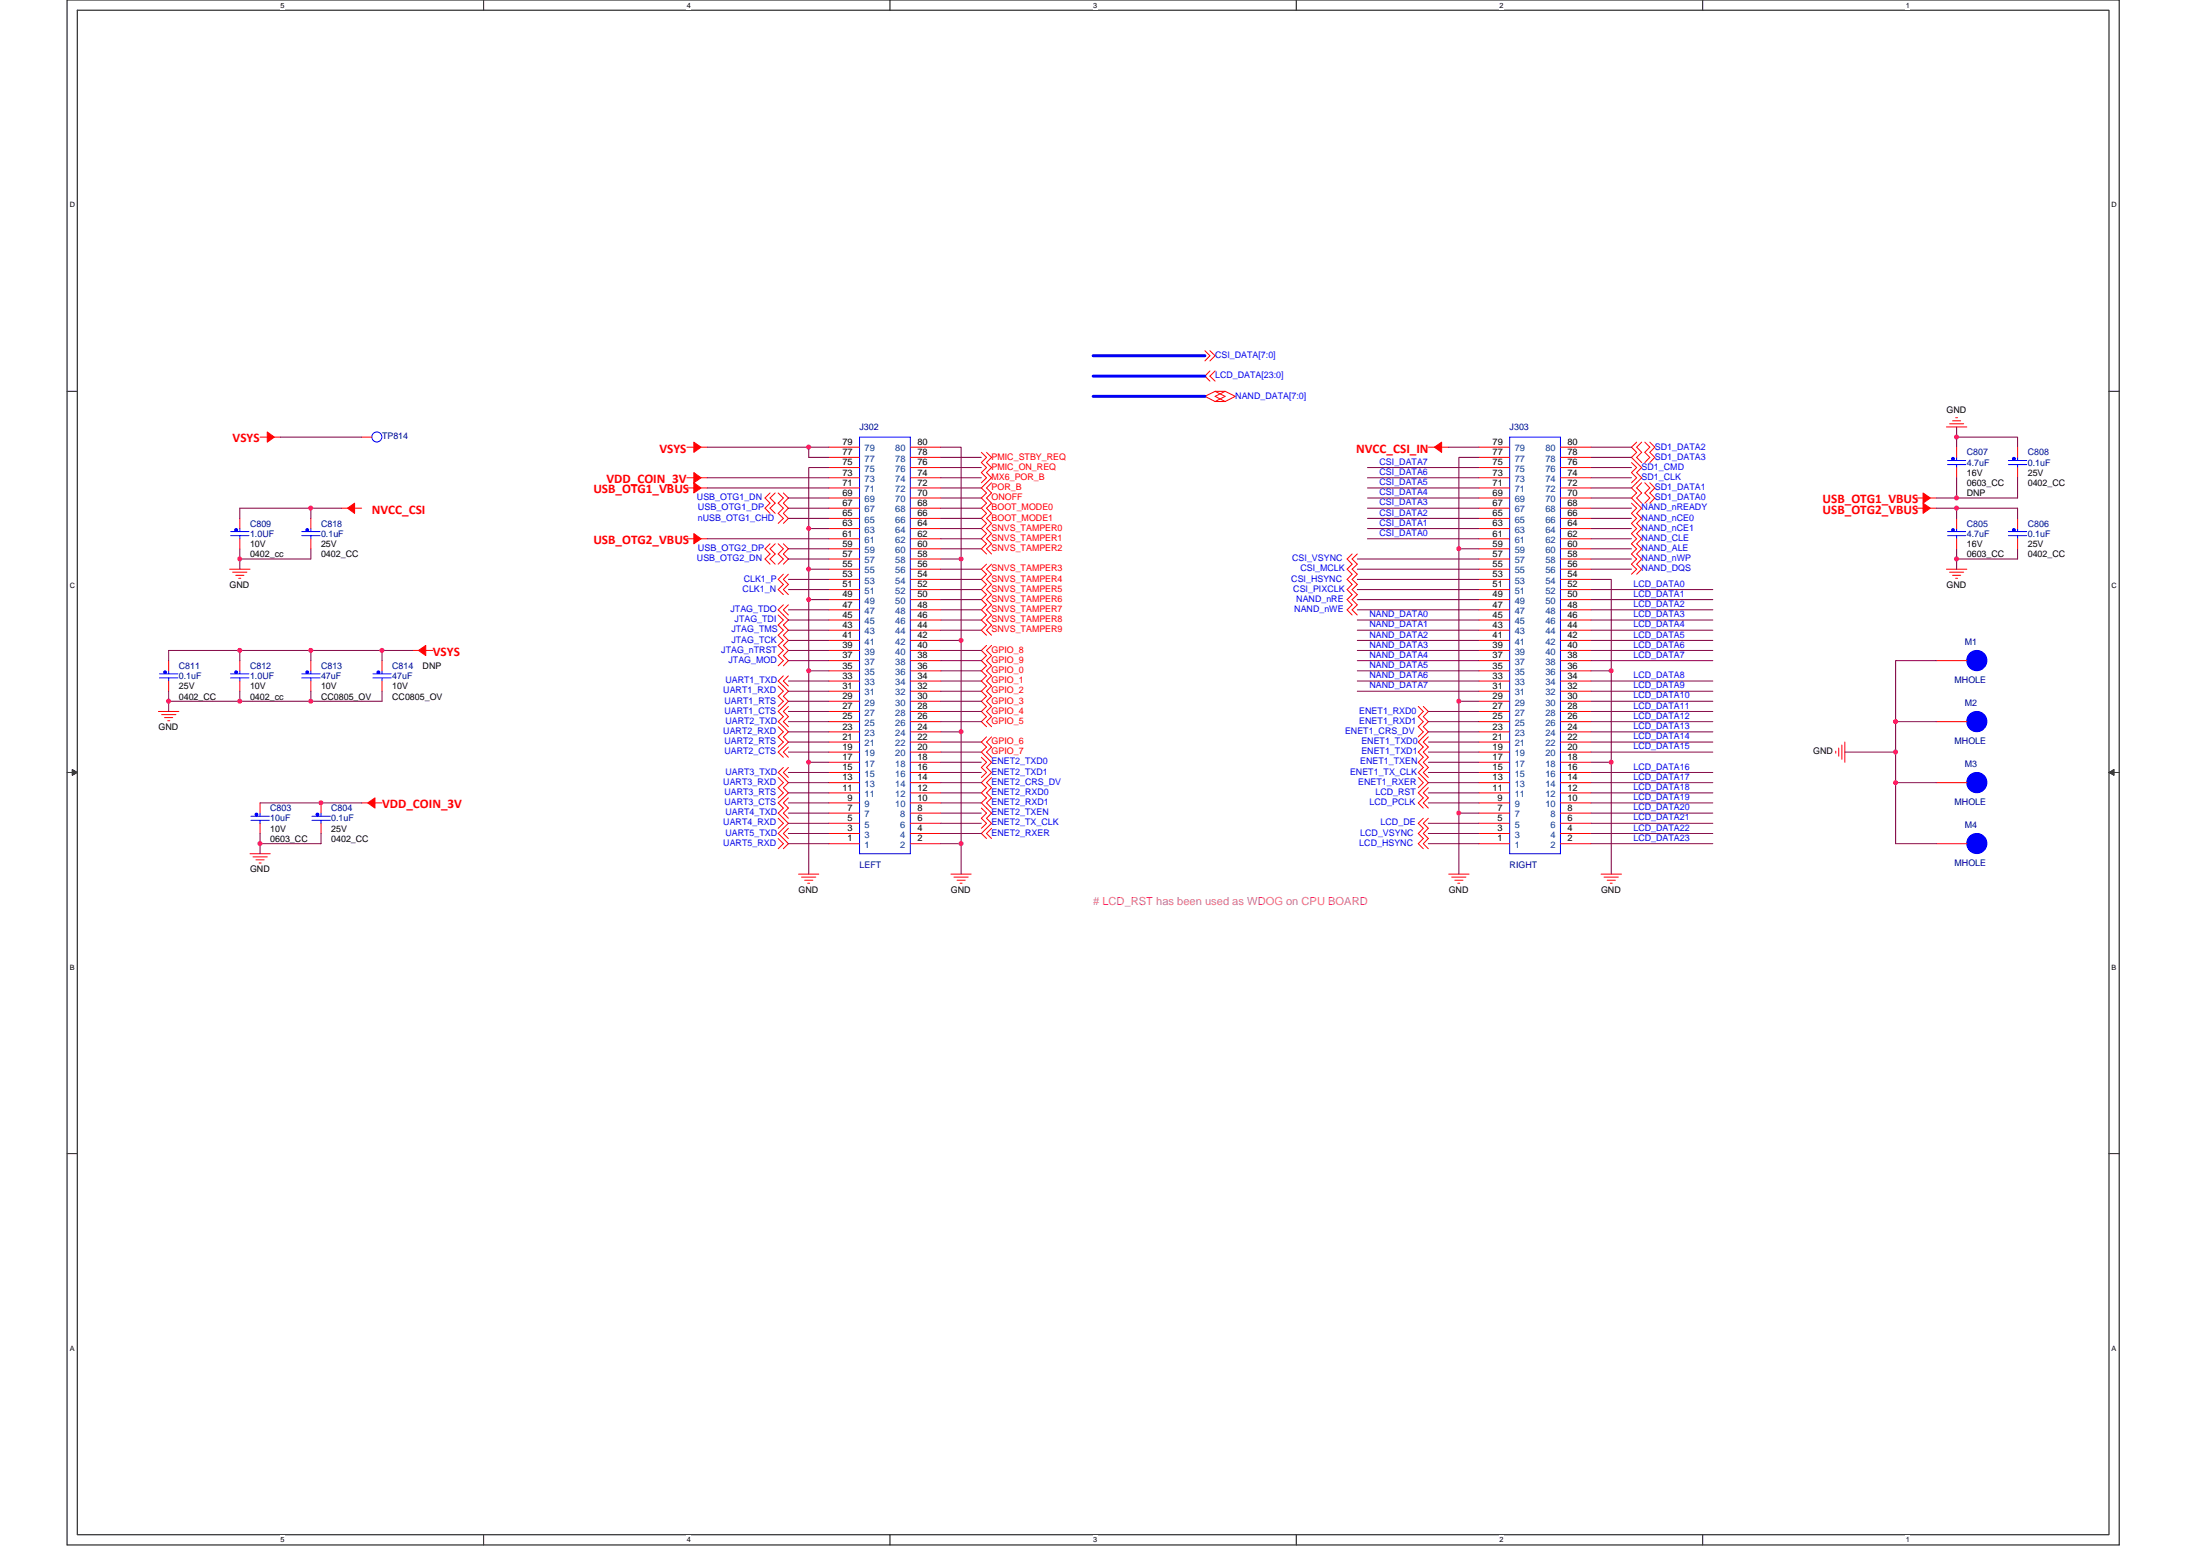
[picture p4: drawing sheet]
<svg xmlns="http://www.w3.org/2000/svg" width="297mm" height="210mm" viewBox="0 0 297 210" stroke-linecap="round" stroke-linejoin="round" font-family="sans-serif">
<path d="M9.1 0h277v208.5h-277zM10.4 1.4h274.4v205.7h-274.4z" fill="none" stroke="#000" stroke-width=".14"/>
<g fill="#fff">
<path d="M37.9 .1h.5v1.1h-.5z"/>
<path d="M37.9 207.3h.5v1.1h-.5z"/>
</g>
<path d="M65.3 0v1.4M65.3 207.1v1.4" fill="none" stroke="#000" stroke-width=".14"/>
<g fill="#fff">
<path d="M92.7 .1h.6v1.1h-.6z"/>
<path d="M92.7 207.3h.6v1.1h-.6z"/>
</g>
<path d="M120.2 0v1.4M120.2 207.1v1.4" fill="none" stroke="#000" stroke-width=".14"/>
<g fill="#fff">
<path d="M147.6 .1h.5v1.1h-.5z"/>
<path d="M147.6 207.3h.5v1.1h-.5z"/>
</g>
<path d="M175 0v1.4M175 207.1v1.4" fill="none" stroke="#000" stroke-width=".14"/>
<g fill="#fff">
<path d="M202.5 .1h.5v1.1h-.5z"/>
<path d="M202.5 207.3h.5v1.1h-.5z"/>
</g>
<path d="M229.9 0v1.4M229.9 207.1v1.4" fill="none" stroke="#000" stroke-width=".14"/>
<g fill="#fff">
<path d="M257.3 .1h.6v1.1h-.6z"/>
<path d="M257.3 207.3h.6v1.1h-.6z"/>
<path d="M9.4 27.1h.7v1.1h-.7z"/>
<path d="M285.1 27.1h.7v1.1h-.7z"/>
<path d="M9.4 78.5h.7v1.1h-.7z"/>
<path d="M285.1 78.5h.7v1.1h-.7z"/>
</g>
<path d="M9.1 52.8h1.3M284.8 52.8h1.3" fill="none" stroke="#000" stroke-width=".14"/>
<g fill="#fff">
<path d="M9.4 130h.7v1.1h-.7z"/>
<path d="M285.1 130h.7v1.1h-.7z"/>
</g>
<path d="M9.1 104.2h1.3M284.8 104.2h1.3" fill="none" stroke="#000" stroke-width=".14"/>
<path d="M9.8 103.8l.6 .4-.6 .4zM284.8 104.2l.6-.4v.8z" fill="#000" stroke="#000" stroke-width=".14"/>
<g fill="#fff">
<path d="M9.4 181.4h.7v1.1h-.7z"/>
<path d="M285.1 181.4h.7v1.1h-.7z"/>
</g>
<path d="M9.1 155.7h1.3M284.8 155.7h1.3" fill="none" stroke="#000" stroke-width=".14"/>
<g fill="none" stroke="#f00" stroke-width=".14">
<path d="M35.1 59h1.5M36.9 59h1M48.8 59h1.4M162.7 47.3l.7 .7-.7 .7M163.4 47.3l.7 .7-.7 .7M163.4 50.1l-.7 .7 .7 .6M164.1 52.8h1.3l1.4 .7-1.4 .7M164.1 52.8l1.3 .7-1.3 .7M164.1 52.8l-1.4 .7 1.4 .7h1.3M164.1 50.1l-.7 .7 .7 .6M165.4 52.8l-1.3 .7 1.3 .7M221 59.7l-.7 .6 .7 .7-.7 .7 1.4 1.4-.7 .7 .7 .7-1.4 1.3 .7 .7-.7 .7 1.4 1.4-.7 .7 .7 .7-.7 .6 .7 .7-.7 .7 .7 .7-.7 .7 .7 .7-.7 .7 .7 .6-.7 .7 .7 .7-.7 .7"/>
<path d="M221.7 59.7l-.7 .6 .7 .7-.7 .7 .7 .7M222.1 59.7l.7 .6-.7 .7 .7 .7-.7 .7M222.8 59.7l.6 .6-.6 .7 .6 .7-.6 .7M262.8 57.6h2.8M263.2 57.2h1.9M263.6 56.8h1.1M264.1 56.4h.2M31 76.8h2.8M31.4 77.2h1.9M31.8 77.6h1.1M32.2 78h.3M32.4 70v1.3"/>
<path d="M32.4 72.7v1.4M42 70v1.3M42 72.7v1.4M46.1 68.6h1M47.3 68.6h1.5M92.7 72.7h1.5M92.7 65.8h1.5M92.7 64.5h1.5M92.7 60.3h1.5M94.5 72.7h1M94.5 65.8h1M94.5 64.5h1"/>
<path d="M94.5 60.3h1M104 66.5l-.7 .7 .7 .7-.7 .7 .7 .7M104 73.4l-.7 .7 .7 .7-.7 .6 .7 .7M104.7 66.5l-.7 .7 .7 .7-.7 .7 .7 .7M104.7 73.4l-.7 .7 .7 .7-.7 .6 .7 .7M105.1 66.5l.7 .7-.7 .7 .7 .7-.7 .7 .7 .7-.7 .6M105.1 73.4l.7 .7-.7 .7 .7 .6-.7 .7M105.8 66.5l.6 .7-.6 .7 .6 .7-.6 .7 .6 .7-.6 .6M105.8 73.4l.6 .7-.6 .7 .6 .6-.6 .7M105.8 77.5l-.7 .7 .7 .7-.7 .7 .7 .6M106.4 77.5l-.6 .7 .6 .7-.6 .7 .6 .6M111.9 79.6h4.2"/>
<path d="M111.9 78.2h4.2M111.9 76.8h4.2M111.9 75.4h4.2M111.9 74.1h4.2M111.9 72.7h4.2M111.9 71.3h4.2M111.9 70h4.2M111.9 68.6h4.2M111.9 67.2h4.2M111.9 65.8h4.2M111.9 64.5h4.2M111.9 63.1h4.2"/>
<path d="M111.9 61.7h4.2M111.9 60.3h4.2M122.9 79.6h4.1M122.9 78.2h4.1M122.9 76.8h4.1M122.9 75.4h4.1M122.9 74.1h4.1M122.9 72.7h4.1M122.9 71.3h4.1M122.9 70h4.1M122.9 68.6h4.1M122.9 67.2h4.1"/>
<path d="M122.9 65.8h4.1M122.9 64.5h4.1M122.9 63.1h4.1M122.9 61.7h4.1M122.9 60.3h4.1M132.5 61l.7 .7-.7 .7 .7 .7-.7 .7 .7 .7-.7 .7M133.2 61l.7 .7-.7 .7 .7 .7-.7 .7 .7 .7-1.4 1.3 .7 .7-.7 .7 .7 .7-.7 .7 .7 .7-.7 .7 .7 .6-.7 .7 .7 .7-.7 .7 .7 .7-.7 .7 .7 .7M133.2 76.1l-.7 .7 .7 .7-.7 .7 .7 .7-.7 .7 .7 .6-.7 .7 .7 .7-.7 .7 .7 .7-.7 .7 .7 .6-.7 .7 .7 .7M133.9 65.2l-.7 .6 .7 .7-.7 .7 .7 .7-.7 .7 .7 .7-.7 .7 .7 .6-.7 .7 .7 .7-.7 .7 .7 .7-.7 .7 .7 .7M133.9 76.1l-.7 .7 .7 .7-.7 .7 .7 .7-.7 .7 .7 .6-.7 .7 .7 .7-.7 .7 .7 .7-.7 .7 .7 .6-.7 .7 .7 .7M182.6 74.8l-.7 .6 .7 .7-.7 .7 .7 .7-.7 .7 .7 .7-.7 .7 .7 .6-.7 .7 .7 .7-.7 .7 .7 .7M183.3 74.8l-.7 .6 .7 .7-.7 .7 .7 .7-.7 .7 .7 .7-.7 .7 .7 .6-.7 .7 .7 .7-.7 .7 .7 .7"/>
<path d="M192.8 60.3h1.6M194.6 60.3h1M199.7 79.6h4.1M199.7 78.2h4.1M199.7 76.8h4.1M199.7 75.4h4.1M199.7 74.1h4.1M199.7 72.7h4.1M199.7 71.3h4.1M199.7 70h4.1M199.7 68.6h4.1M199.7 67.2h4.1"/>
<path d="M199.7 65.8h4.1M199.7 64.5h4.1M199.7 63.1h4.1M199.7 61.7h4.1M199.7 60.3h4.1M210.7 79.6h4.1M210.7 78.2h4.1M210.7 76.8h4.1M210.7 75.4h4.1M210.7 74.1h4.1M210.7 72.7h4.1M210.7 71.3h4.1"/>
<path d="M210.7 70h4.1M210.7 68.6h4.1M210.7 67.2h4.1M210.7 65.8h4.1M210.7 64.5h4.1M210.7 63.1h4.1M210.7 61.7h4.1M210.7 60.3h4.1M220.3 67.9l.7 .7-.7 .7 .7 .7-.7 .6 .7 .7-.7 .7 .7 .7-.7 .7 .7 .7-.7 .7 .7 .6-.7 .7 .7 .7-.7 .7M220.3 62.4l.7 .7-.7 .7 .7 .7-.7 .7M221.7 65.2l-.7 .6 .7 .7-.7 .7 .7 .7M222.1 65.2l.7 .6-.7 .7 .7 .7-.7 .7"/>
<path d="M222.8 65.2l.6 .6-.6 .7 .6 .7-.6 .7M258.7 68.6h1.5M258.7 67.2h1.5M260.5 68.6h.9M260.5 67.2h.9M262.8 76.8h2.8M263.2 77.2h1.9M263.6 77.6h1.1M264.1 78h.2M264.2 70v1.3M264.2 72.7v1.4M264.2 60.3v1.4"/>
<path d="M264.2 63.1v1.4M272.4 60.3v1.4M272.4 63.1v1.4M272.4 70v1.3M272.4 72.7v1.4M21.4 96h2.7M21.8 96.4h1.9M22.2 96.8h1.1M22.6 97.3h.3M22.8 89.2v1.3M22.8 91.9v1.4M32.4 89.2v1.3"/>
<path d="M32.4 91.9v1.4M42 89.2v1.3M42 91.9v1.4M51.6 89.2v1.3M51.6 91.9v1.4M55.7 87.8h1M56.9 87.8h1.5M105.1 92.6l.7 .7-.7 .7 .7 .6-.7 .7M105.1 98.1l.7 .7-.7 .6 .7 .7-.7 .7M105.1 83l.7 .7-.7 .6 .7 .7-.7 .7 .7 .7-.7 .7 .7 .7-.7 .7 .7 .7-.7 .7M105.8 91.2l-.7 .7 1.3 1.4-.6 .7 .6 .6-1.3 1.4 .7 .7-.7 .7 1.3 1.4-.6 .6 .6 .7-1.3 1.4 .7 .7M105.8 81.6l-.7 .7 1.3 1.4-.6 .6 .6 .7-.6 .7 .6 .7-.6 .7 .6 .7-.6 .7 .6 .7-.6 .7"/>
<path d="M106.4 95.3l-.6 .7 .6 .7-.6 .7 .6 .7M106.4 91.2l-.6 .7 .6 .7M106.4 81.6l-.6 .7 .6 .7M111.9 98.8h4.2M111.9 97.4h4.2M111.9 96h4.2M111.9 94.6h4.2M111.9 93.3h4.2M111.9 91.9h4.2M111.9 90.5h4.2M111.9 89.2h4.2M111.9 87.8h4.2"/>
<path d="M111.9 86.4h4.2M111.9 85h4.2M111.9 83.7h4.2M111.9 82.3h4.2M111.9 80.9h4.2M122.9 98.8h4.1M122.9 97.4h4.1M122.9 96h4.1M122.9 94.6h4.1M122.9 93.3h4.1M122.9 91.9h4.1M122.9 90.5h4.1"/>
<path d="M122.9 89.2h4.1M122.9 87.8h4.1M122.9 86.4h4.1M122.9 85h4.1M122.9 83.7h4.1M122.9 82.3h4.1M122.9 80.9h4.1M133.2 87.1l-.7 .7 .7 .7-.7 .7 .7 .7-.7 .6 .7 .7-.7 .7 .7 .7-.7 .7 .7 .7-.7 .6 .7 .7-.7 .7 .7 .7-.7 .7 .7 .7M133.2 99.4l-.7 .7 .7 .7-.7 .7 1.4 1.4-.7 .7 .7 .6-1.4 1.4 .7 .7-.7 .7 .7 .7-.7 .7 1.4 1.3-.7 .7 .7 .7-1.4 1.4 .7 .7M133.9 87.1l-.7 .7 .7 .7-.7 .7 .7 .7-.7 .6 .7 .7-.7 .7 .7 .7-.7 .7 .7 .7-.7 .6 .7 .7-.7 .7 .7 .7-.7 .7 .7 .7M133.9 99.4l-.7 .7 .7 .7-.7 .7 .7 .7M191.5 95.3l.7 .7-.7 .7 .7 .7-.7 .7 .7 .7-.7 .6"/>
<path d="M192.2 95.3l.6 .7-.6 .7 .6 .7-.6 .7 .6 .7-1.3 1.3 .7 .7-.7 .7 .7 .7-.7 .7 .7 .7-.7 .6 1.3 1.4-1.3 1.4 .7 .7-.7 .7 .7 .7M192.8 99.4l-.6 .7 .6 .7-.6 .7 .6 .7-.6 .7 .6 .7-.6 .6 .6 .7M199.7 98.8h4.1M199.7 97.4h4.1M199.7 96h4.1M199.7 94.6h4.1M199.7 93.3h4.1M199.7 91.9h4.1M199.7 90.5h4.1M199.7 89.2h4.1M199.7 87.8h4.1M199.7 86.4h4.1"/>
<path d="M199.7 85h4.1M199.7 83.7h4.1M199.7 82.3h4.1M199.7 80.9h4.1M210.7 98.8h4.1M210.7 97.4h4.1M210.7 96h4.1M210.7 94.6h4.1M210.7 93.3h4.1M210.7 91.9h4.1M210.7 90.5h4.1M210.7 89.2h4.1"/>
<path d="M210.7 87.8h4.1M210.7 86.4h4.1M210.7 85h4.1M210.7 83.7h4.1M210.7 82.3h4.1M210.7 80.9h4.1M261.4 89.2h4.2M261.4 97.4h4.2M33.8 115.2h2.7M34.2 115.6h1.9M34.6 116h1.1M35 116.5h.3"/>
<path d="M35.1 108.4v1.3M35.1 111.1v1.4M43.3 108.4v1.3M43.3 111.1v1.4M48.8 108.4h1M50.1 108.4h1.5M105.1 104.9l.7 .7-.7 .7 .7 .7-.7 .7M105.1 110.4l.7 .7-.7 .7M105.1 113.2l.7 .7-.7 .6M105.8 103.6l-.7 .6 1.3 1.4-.6 .7 .6 .7-1.3 1.4 .7 .7-.7 .6 1.3 1.4-1.3 1.4 1.3 1.4-.6 .6M106.4 100.8l-.6 .7 .6 .7M106.4 107.7l-.6 .7 .6 .7-.6 .6 .6 .7"/>
<path d="M106.4 103.6l-.6 .6 .6 .7M106.4 111.8l-.6 .7 .6 .7M107.8 118h2.8M108.2 118.4h1.9M108.6 118.8h1.1M109 119.2h.3M111.9 113.9h4.2M111.9 112.5h4.2M111.9 111.1h4.2M111.9 109.7h4.2M111.9 108.4h4.2M111.9 107h4.2"/>
<path d="M111.9 105.6h4.2M111.9 104.2h4.2M111.9 102.9h4.2M111.9 101.5h4.2M111.9 100.1h4.2M122.9 113.9h4.1M122.9 112.5h4.1M122.9 111.1h4.1M122.9 109.7h4.1M122.9 108.4h4.1M122.9 107h4.1M122.9 105.6h4.1"/>
<path d="M122.9 104.2h4.1M122.9 102.9h4.1M122.9 101.5h4.1M122.9 100.1h4.1M128.4 118h2.7M128.8 118.4h1.9M129.2 118.8h1.1M129.6 119.2h.3M132.5 109.1l.7 .6-.7 .7 .7 .7-.7 .7M132.5 102.2l.7 .7-.7 .7 .7 .6-.7 .7M133.9 104.9l-.7 .7 .7 .7-.7 .7 .7 .7-.7 .7 .7 .7M133.9 111.8l-.7 .7 .7 .7"/>
<path d="M191.5 104.9l.7 .7-.7 .7M192.2 110.4l-.7 .7 .7 .7-.7 .7 .7 .7-.7 .7 .7 .6M192.8 106.3l-.6 .7 .6 .7-.6 .7 .6 .7M192.8 110.4l-.6 .7 .6 .7-.6 .7 .6 .7-.6 .7 .6 .6M195.6 118h2.7M196 118.4h1.9M196.4 118.8h1.1M196.8 119.2h.3M199.7 113.9h4.1M199.7 112.5h4.1M199.7 111.1h4.1M199.7 109.7h4.1"/>
<path d="M199.7 108.4h4.1M199.7 107h4.1M199.7 105.6h4.1M199.7 104.2h4.1M199.7 102.9h4.1M199.7 101.5h4.1M199.7 100.1h4.1M210.7 113.9h4.1M210.7 112.5h4.1M210.7 111.1h4.1M210.7 109.7h4.1M210.7 108.4h4.1"/>
<path d="M210.7 107h4.1M210.7 105.6h4.1M210.7 104.2h4.1M210.7 102.9h4.1M210.7 101.5h4.1M210.7 100.1h4.1M216.2 118h2.7M216.6 118.4h1.9M217 118.8h1.1M217.4 119.2h.3M247.9 101.4v.2M248.3 100.9v1.1"/>
<path d="M248.7 100.5v2M249.1 100.1v2.8M261.4 105.6h4.2M261.4 113.9h4.2"/>
</g>
<g fill="#f00" stroke="#f00" stroke-width=".14">
<path d="M36.1 58.3l.9 .7-.9 .7z" fill-rule="evenodd"/>
<path d="M56.5 87.8l1-.7v1.4z" fill-rule="evenodd"/>
<path d="M259.6 67.9l1 .7-1 .7z" fill-rule="evenodd"/>
<path d="M259.6 66.5l1 .7-1 .7z" fill-rule="evenodd"/>
<path d="M46.9 68.6l1-.7v1.4z" fill-rule="evenodd"/>
<path d="M49.7 108.4l.9-.7v1.4z" fill-rule="evenodd"/>
<path d="M93.7 72l1 .7-1 .7z" fill-rule="evenodd"/>
<path d="M93.7 65.2l1 .6-1 .7z" fill-rule="evenodd"/>
<path d="M193.7 60.3l.9-.6v1.3z" fill-rule="evenodd"/>
<path d="M93.7 63.8l1 .7-1 .7z" fill-rule="evenodd"/>
<path d="M93.7 59.7l1 .6-1 .7z" fill-rule="evenodd"/>
</g>
<g fill="#00f" stroke="#00f" stroke-width=".14">
<path d="M34.5 109.8h.3v.3h-.3z" fill-rule="evenodd"/>
<path d="M42.7 109.8h.3v.3h-.3z" fill-rule="evenodd"/>
<path d="M271.8 71.4h.2v.2h-.2z" fill-rule="evenodd"/>
<path d="M31.7 90.6h.3v.2h-.3z" fill-rule="evenodd"/>
<path d="M31.7 71.4h.3v.2h-.3z" fill-rule="evenodd"/>
<path d="M263.6 61.8h.2v.3h-.2z" fill-rule="evenodd"/>
<circle cx="266.9" cy="89.1" r="1.36"/>
<circle cx="263.7" cy="71.5" r=".19"/>
<circle cx="266.9" cy="97.4" r="1.36"/>
<circle cx="266.9" cy="105.6" r="1.36"/>
<circle cx="22.3" cy="90.7" r=".19"/>
<circle cx="266.9" cy="113.8" r="1.36"/>
<circle cx="41.5" cy="71.5" r=".19"/>
<circle cx="41.5" cy="90.7" r=".19"/>
<circle cx="271.9" cy="61.9" r=".2"/>
<circle cx="51.1" cy="90.7" r=".19"/>
</g>
<g fill="none" stroke="#00f" stroke-width=".14">
<path d="M116.1 59h6.8v56.2h-6.8zM203.8 59h6.9v56.2h-6.9zM31.1 72.3h2.5M31.1 71.7h2.5M32.4 72.3v.4M32.4 71.3v.4M40.7 72.3h2.5M40.7 71.7h2.5M42 72.3v.4M42 71.3v.4M262.9 72.3h2.5M262.9 71.7h2.5"/>
<path d="M262.9 62.7h2.5M262.9 62.1h2.5M264.2 72.3v.4M264.2 62.7v.4M264.2 71.3v.4M264.2 61.7v.4M271.2 62.7h2.4M271.2 62.1h2.4M271.2 72.3h2.4M271.2 71.7h2.4M272.4 62.7v.4M272.4 61.7v.4"/>
<path d="M272.4 72.3v.4M272.4 71.3v.4M21.5 91.5h2.5M21.5 90.9h2.5M22.8 91.5v.4M22.8 90.5v.4M31.1 91.5h2.5M31.1 90.9h2.5M32.4 91.5v.4M32.4 90.5v.4M40.7 91.5h2.5M40.7 90.9h2.5"/>
<path d="M42 91.5v.4M42 90.5v.4M50.4 91.5h2.4M50.4 90.9h2.4M51.6 91.5v.4M51.6 90.5v.4M33.9 110.7h2.5M33.9 110.2h2.5M35.1 109.7v.5M35.1 110.7v.4M42.1 110.7h2.5M42.1 110.2h2.5"/>
<path d="M43.3 110.7v.4M43.3 109.7v.5"/>
<circle cx="50.9" cy="59" r=".68"/>
</g>
<g fill="none" stroke="#800040" stroke-width=".14">
<path d="M37.9 59h10.9M264.2 57.6v1.4M264.2 59v1.3M264.2 59h8.2v1.3M32.4 75.4v1.4M32.4 74.1v1.3M42 74.1v1.3h-9.6M42 68.6v1.4M42 68.6h4.1M42 68.6h-9.6v1.4M95.5 60.3h13.7M95.5 65.8h16.4"/>
<path d="M95.5 64.5h16.4M95.5 72.7h16.4M106.4 67.2h5.5M106.4 70h5.5M106.4 68.6h5.5M106.4 74.1h5.5M106.4 75.4h5.5M106.4 78.2h5.5M106.4 79.6h5.5M109.2 60.3h2.7M109.2 60.3v1.4h2.7M111.9 63.1h-2.7v8.2"/>
<path d="M111.9 76.8h-2.7v4.1M111.9 71.3h-2.7v5.5M127 79.6h5.5M127 76.8h5.5M127 72.7h5.5M127 70h5.5M127 67.2h5.5M127 63.1h5.5M127 60.3h2.8v15.1M127 75.4h2.8v11M127 78.2h5.5M127 74.1h5.5"/>
<path d="M127 71.3h5.5M127 68.6h5.5M127 65.8h5.5M127 64.5h5.5M127 61.7h5.5M183.3 78.2h16.4M183.3 75.4h16.4M183.3 79.6h16.4M183.3 76.8h16.4M184.6 72.7h15.1M184.6 71.3h15.1M184.6 70h15.1"/>
<path d="M184.6 68.6h15.1M184.6 67.2h15.1M184.6 65.8h15.1M184.6 64.5h15.1M184.6 63.1h15.1M195.6 60.3h4.1M199.7 61.7h-2.7v12.4M199.7 74.1h-2.7v20.5M214.8 79.6h16.5M214.8 78.2h2.7v12.3M214.8 61.7h5.5M214.8 64.5h5.5"/>
<path d="M214.8 67.2h5.5M214.8 68.6h5.5M214.8 70h5.5M214.8 71.3h5.5M214.8 74.1h5.5M214.8 76.8h5.5M214.8 60.3h5.5M214.8 63.1h5.5M214.8 65.8h5.5M214.8 72.7h5.5M214.8 75.4h5.5M261.4 68.6h2.8"/>
<path d="M261.4 67.2h2.8M264.2 68.6v1.4M264.2 74.1v1.3M264.2 75.4v1.4M264.2 64.5v2.7M264.2 68.6h8.2v1.4M272.4 64.5v2.7h-8.2M272.4 74.1v1.3h-8.2M22.8 94.6h9.6M22.8 94.6v1.4M22.8 89.2v-1.4h9.6v1.4M22.8 93.3v1.3"/>
<path d="M32.4 93.3v1.3M32.4 94.6h9.6M32.4 87.8h9.6M42 87.8h9.6M42 87.8v1.4M42 93.3v1.3M51.6 87.8h4.1M51.6 93.3v1.3h-9.6M51.6 87.8v1.4M106.4 82.3h5.5M106.4 85h5.5M106.4 87.8h5.5"/>
<path d="M106.4 93.3h5.5M106.4 96h5.5M106.4 83.7h5.5M106.4 86.4h5.5M106.4 89.2h5.5M106.4 91.9h5.5M106.4 94.6h5.5M106.4 97.4h5.5M106.4 98.8h5.5M111.9 90.5h-2.7v12.4M111.9 80.9h-2.7v9.6M127 96h5.5"/>
<path d="M127 93.3h5.5M127 90.5h5.5M127 83.7h5.5M127 87.8h5.5M127 98.8h2.8v15.1M127 86.4h2.8v12.4M127 97.4h5.5M127 94.6h5.5M127 91.9h5.5M127 85h5.5M127 82.3h5.5M127 80.9h5.5"/>
<path d="M127 89.2h5.5M183.3 93.3h16.4M183.3 91.9h16.4M183.3 89.2h16.4M183.3 87.8h16.4M183.3 86.4h16.4M183.3 85h16.4M183.3 83.7h16.4M183.3 90.5h16.4M183.3 82.3h16.4M183.3 80.9h16.4M192.8 97.4h6.9"/>
<path d="M192.8 98.8h6.9M192.8 96h6.9M199.7 94.6h-2.7v15.1M214.8 80.9h16.5M214.8 82.3h16.5M214.8 83.7h16.5M214.8 85h16.5M214.8 86.4h16.5M214.8 87.8h16.5M214.8 89.2h16.5M214.8 91.9h16.5M214.8 93.3h16.5"/>
<path d="M214.8 94.6h16.5M214.8 96h16.5M214.8 97.4h16.5M214.8 98.8h16.5M214.8 90.5h2.7v12.4h-2.7M255.9 97.4h5.5M255.9 97.4v4.1M261.4 89.2h-5.5v8.2M35.1 108.4h13.7M35.1 112.5v1.4M35.1 113.9v1.3M43.3 112.5v1.4h-8.2"/>
<path d="M106.4 100.1h5.5M106.4 107h5.5M106.4 111.1h5.5M106.4 113.9h5.5M106.4 101.5h5.5M106.4 104.2h5.5M106.4 105.6h5.5M106.4 108.4h5.5M106.4 109.7h5.5M106.4 112.5h5.5M111.9 102.9h-2.7v15.1M127 111.1h5.5"/>
<path d="M127 108.4h5.5M127 105.6h5.5M127 102.9h5.5M127 101.5h5.5M127 113.9h2.8v4.1M127 112.5h5.5M127 109.7h5.5M127 107h5.5M127 104.2h5.5M127 100.1h5.5M192.8 113.9h6.9M192.8 111.1h6.9"/>
<path d="M192.8 107h6.9M192.8 105.6h6.9M192.8 102.9h6.9M192.8 100.1h6.9M192.8 112.5h6.9M192.8 108.4h6.9M192.8 104.2h6.9M192.8 101.5h6.9M199.7 109.7h-2.7v8.3M214.8 100.1h16.5M214.8 101.5h16.5M214.8 104.2h16.5"/>
<path d="M214.8 105.6h16.5M214.8 107h16.5M214.8 108.4h16.5M214.8 109.7h16.5M214.8 111.1h16.5M214.8 112.5h16.5M214.8 113.9h16.5M217.5 102.9v15.1M249.1 101.5h6.8M255.9 105.6h5.5M255.9 105.6v8.3h5.5M255.9 101.5v4.1"/>
</g>
<g fill="#f0f" stroke="#f0f" stroke-width=".14">
<circle cx="264.2" cy="75.4" r=".27"/>
<circle cx="264.2" cy="68.6" r=".27"/>
<circle cx="32.4" cy="87.8" r=".27"/>
<circle cx="32.4" cy="94.6" r=".27"/>
<circle cx="22.8" cy="94.6" r=".27"/>
<circle cx="51.6" cy="87.8" r=".27"/>
<circle cx="42" cy="87.8" r=".27"/>
<circle cx="42" cy="94.6" r=".27"/>
<circle cx="35.1" cy="113.8" r=".27"/>
<circle cx="43.3" cy="108.3" r=".27"/>
<circle cx="32.4" cy="75.4" r=".27"/>
<circle cx="42" cy="68.6" r=".27"/>
<circle cx="264.2" cy="59" r=".27"/>
<circle cx="264.2" cy="67.2" r=".27"/>
<circle cx="109.2" cy="60.3" r=".27"/>
<circle cx="197" cy="94.6" r=".27"/>
<circle cx="197" cy="109.7" r=".27"/>
<circle cx="197" cy="74" r=".27"/>
<circle cx="217.5" cy="90.5" r=".27"/>
<circle cx="217.5" cy="102.9" r=".27"/>
<circle cx="109.2" cy="71.3" r=".27"/>
<circle cx="109.2" cy="102.9" r=".27"/>
<circle cx="109.2" cy="90.5" r=".27"/>
<circle cx="109.2" cy="76.8" r=".27"/>
<circle cx="109.2" cy="80.9" r=".27"/>
<circle cx="129.8" cy="98.8" r=".27"/>
<circle cx="129.8" cy="113.8" r=".27"/>
<circle cx="129.8" cy="75.4" r=".27"/>
<circle cx="129.8" cy="86.4" r=".27"/>
<circle cx="255.9" cy="97.4" r=".27"/>
<circle cx="255.9" cy="105.6" r=".27"/>
<circle cx="255.9" cy="101.5" r=".27"/>
</g>
<path d="M147.6 48h15.1M147.6 50.8h15.1M147.6 53.5h15.1" fill="none" stroke="#00f" stroke-width=".4"/>
<g font-size="1.8" fill="#f00">
<text x="31.4" y="59.7">VSYS</text>
<text x="81.9" y="65.2">VDD_COIN_3V</text>
<text x="89" y="61.1">VSYS</text>
<text x="183.1" y="61.1">NVCC_CSI_IN</text>
<text x="50.2" y="69.3">NVCC_CSI</text>
<text x="80.1" y="66.6">USB_OTG1_VBUS</text>
<text x="246.1" y="69.3">USB_OTG2_VBUS</text>
<text x="246.1" y="67.9">USB_OTG1_VBUS</text>
<text x="80.1" y="73.4">USB_OTG2_VBUS</text>
<text x="58.4" y="88.5">VSYS</text>
<text x="51.6" y="109.1">VDD_COIN_3V</text>
</g>
<text font-size="1.5" fill="#f0f" x="147.6" y="122.1"># LCD_RST has been used as WDOG on CPU BOARD</text>
<g font-size="1.2" fill="#00f">
<text x="164.1" y="48.3">CSI_DATA[7:0]</text>
<text x="164.1" y="51.1">LCD_DATA[23:0]</text>
<text x="166.8" y="53.8">NAND_DATA[7:0]</text>
<text x="186.3" y="65.5">CSI_DATA5</text>
<text x="186.3" y="64.1">CSI_DATA6</text>
<text x="186.3" y="62.7">CSI_DATA7</text>
<text x="221.7" y="63.4">SD1_CMD</text>
<text x="221.7" y="64.8">SD1_CLK</text>
<text x="223.4" y="60.7">SD1_DATA2</text>
<text x="223.4" y="62">SD1_DATA3</text>
<text x="94.1" y="67.5">USB_OTG1_DN</text>
<text x="94.2" y="70.3">nUSB_OTG1_CHD</text>
<text x="94.2" y="68.9">USB_OTG1_DP</text>
<text x="186.3" y="71">CSI_DATA1</text>
<text x="186.3" y="69.6">CSI_DATA2</text>
<text x="186.3" y="68.2">CSI_DATA3</text>
<text x="186.3" y="66.8">CSI_DATA4</text>
<text x="221.7" y="70.3">NAND_nCE0</text>
<text x="221.7" y="71.6">NAND_nCE1</text>
<text x="221.7" y="68.9">NAND_nREADY</text>
<text x="223.4" y="67.5">SD1_DATA0</text>
<text x="223.4" y="66.1">SD1_DATA1</text>
<text x="94.1" y="75.7">USB_OTG2_DN</text>
<text x="94.2" y="74.4">USB_OTG2_DP</text>
<text x="174.5" y="75.7">CSI_VSYNC</text>
<text x="175.6" y="77.1">CSI_MCLK</text>
<text x="186.3" y="72.3">CSI_DATA0</text>
<text x="221.7" y="74.4">NAND_ALE</text>
<text x="221.7" y="73">NAND_CLE</text>
<text x="221.7" y="75.7">NAND_nWP</text>
<text x="221.7" y="77.1">NAND_DQS</text>
<text x="98.6" y="82.6">JTAG_TDO</text>
<text x="99.2" y="84">JTAG_TDI</text>
<text x="100.3" y="79.9">CLK1_N</text>
<text x="100.4" y="78.5">CLK1_P</text>
<text x="174.3" y="78.5">CSI_HSYNC</text>
<text x="174.6" y="79.9">CSI_PIXCLK</text>
<text x="174.7" y="82.6">NAND_nWE</text>
<text x="175" y="81.2">NAND_nRE</text>
<text x="184.9" y="83.3">NAND_DATA0</text>
<text x="220.6" y="79.2">LCD_DATA0</text>
<text x="220.6" y="80.5">LCD_DATA1</text>
<text x="220.6" y="81.9">LCD_DATA2</text>
<text x="220.6" y="83.3">LCD_DATA3</text>
<text x="97.4" y="88.1">JTAG_nTRST</text>
<text x="98.4" y="89.5">JTAG_MOD</text>
<text x="98.8" y="86.7">JTAG_TCK</text>
<text x="98.8" y="85.3">JTAG_TMS</text>
<text x="184.9" y="88.8">NAND_DATA4</text>
<text x="184.9" y="87.4">NAND_DATA3</text>
<text x="184.9" y="86">NAND_DATA2</text>
<text x="184.9" y="84.7">NAND_DATA1</text>
<text x="220.6" y="84.7">LCD_DATA4</text>
<text x="220.6" y="86">LCD_DATA5</text>
<text x="220.6" y="87.4">LCD_DATA6</text>
<text x="220.6" y="88.8">LCD_DATA7</text>
<text x="97.7" y="93.6">UART1_RXD</text>
<text x="97.8" y="95">UART1_RTS</text>
<text x="97.9" y="92.2">UART1_TXD</text>
<text x="184.9" y="92.9">NAND_DATA7</text>
<text x="184.9" y="91.5">NAND_DATA6</text>
<text x="184.9" y="90.1">NAND_DATA5</text>
<text x="220.6" y="91.5">LCD_DATA8</text>
<text x="220.6" y="92.9">LCD_DATA9</text>
<text x="220.6" y="94.3">LCD_DATA10</text>
<text x="220.6" y="95.6">LCD_DATA11</text>
<text x="97.7" y="99.1">UART2_RXD</text>
<text x="97.8" y="96.3">UART1_CTS</text>
<text x="97.8" y="101.8">UART2_CTS</text>
<text x="97.8" y="100.4">UART2_RTS</text>
<text x="97.9" y="97.7">UART2_TXD</text>
<text x="181.6" y="99.1">ENET1_CRS_DV</text>
<text x="183.5" y="96.3">ENET1_RXD0</text>
<text x="183.5" y="97.7">ENET1_RXD1</text>
<text x="183.8" y="100.4">ENET1_TXD0</text>
<text x="183.8" y="101.8">ENET1_TXD1</text>
<text x="220.6" y="97">LCD_DATA12</text>
<text x="220.6" y="98.4">LCD_DATA13</text>
<text x="220.6" y="99.8">LCD_DATA14</text>
<text x="220.6" y="101.1">LCD_DATA15</text>
<text x="97.7" y="105.9">UART3_RXD</text>
<text x="97.8" y="107.3">UART3_RTS</text>
<text x="97.9" y="104.5">UART3_TXD</text>
<text x="133.9" y="107.3">ENET2_RXD0</text>
<text x="133.9" y="103.2">ENET2_TXD0</text>
<text x="133.9" y="104.5">ENET2_TXD1</text>
<text x="133.9" y="105.9">ENET2_CRS_DV</text>
<text x="182.3" y="104.5">ENET1_TX_CLK</text>
<text x="183.4" y="105.9">ENET1_RXER</text>
<text x="183.7" y="103.2">ENET1_TXEN</text>
<text x="185.7" y="107.3">LCD_RST</text>
<text x="220.6" y="103.9">LCD_DATA16</text>
<text x="220.6" y="105.2">LCD_DATA17</text>
<text x="220.6" y="106.6">LCD_DATA18</text>
<text x="220.6" y="108">LCD_DATA19</text>
<text x="97.7" y="111.4">UART4_RXD</text>
<text x="97.8" y="108.7">UART3_CTS</text>
<text x="97.9" y="110">UART4_TXD</text>
<text x="97.9" y="112.8">UART5_TXD</text>
<text x="133.9" y="111.4">ENET2_TX_CLK</text>
<text x="133.9" y="108.7">ENET2_RXD1</text>
<text x="133.9" y="112.8">ENET2_RXER</text>
<text x="133.9" y="110">ENET2_TXEN</text>
<text x="183.7" y="112.8">LCD_VSYNC</text>
<text x="184.9" y="108.7">LCD_PCLK</text>
<text x="186.4" y="111.4">LCD_DE</text>
<text x="220.6" y="109.3">LCD_DATA20</text>
<text x="220.6" y="110.7">LCD_DATA21</text>
<text x="220.6" y="112.1">LCD_DATA22</text>
<text x="220.6" y="113.5">LCD_DATA23</text>
<text x="97.7" y="114.2">UART5_RXD</text>
<text x="183.5" y="114.2">LCD_HSYNC</text>
</g>
<g font-size="1.2" fill="#000080">
<text x="51.6" y="59.3">TP814</text>
<text x="116.1" y="58">J302</text>
<text x="203.8" y="58">J303</text>
<text x="265.6" y="61.5">C807</text>
<text x="265.6" y="62.8">4.7uF</text>
<text x="273.8" y="61.5">C808</text>
<text x="273.8" y="62.8">0.1uF</text>
<text x="33.8" y="71.1">C809</text>
<text x="43.3" y="71.1">C818</text>
<text x="265.6" y="71.1">C805</text>
<text x="273.8" y="71.1">C806</text>
<text x="33.8" y="72.5">1.0UF</text>
<text x="43.3" y="72.5">0.1uF</text>
<text x="265.6" y="72.5">4.7uF</text>
<text x="273.8" y="72.5">0.1uF</text>
<text x="265.3" y="87">M1</text>
<text x="24.1" y="90.3">C811</text>
<text x="24.1" y="91.7">0.1uF</text>
<text x="33.8" y="90.3">C812</text>
<text x="33.8" y="91.7">1.0UF</text>
<text x="43.3" y="90.3">C813</text>
<text x="43.3" y="91.7">47uF</text>
<text x="53" y="90.3">C814</text>
<text x="53" y="91.7">47uF</text>
<text x="263.9" y="92.2">MHOLE</text>
<text x="265.3" y="95.2">M2</text>
<text x="263.9" y="100.4">MHOLE</text>
<text x="265.3" y="103.4">M3</text>
<text x="36.5" y="109.5">C803</text>
<text x="36.5" y="110.8">10uF</text>
<text x="44.7" y="109.5">C804</text>
<text x="44.7" y="110.8">0.1uF</text>
<text x="263.9" y="108.7">MHOLE</text>
<text x="265.3" y="111.7">M4</text>
<text x="116.1" y="117.2">LEFT</text>
<text x="203.8" y="117.2">RIGHT</text>
<text x="263.9" y="116.9">MHOLE</text>
</g>
<g font-size="1.2">
<text x="262.8" y="55.7">GND</text>
<text x="113.7" y="65.6">71</text>
<text x="113.7" y="64.2">73</text>
<text x="113.7" y="62.8">75</text>
<text x="113.7" y="61.4">77</text>
<text x="113.7" y="60">79</text>
<text x="123.9" y="65.6">72</text>
<text x="123.9" y="64.2">74</text>
<text x="123.9" y="62.8">76</text>
<text x="123.9" y="61.4">78</text>
<text x="123.9" y="60">80</text>
<text x="201.5" y="65.6">71</text>
<text x="201.5" y="64.2">73</text>
<text x="201.5" y="62.8">75</text>
<text x="201.5" y="61.4">77</text>
<text x="201.5" y="60">79</text>
<text x="211.6" y="65.6">72</text>
<text x="211.6" y="64.2">74</text>
<text x="211.6" y="62.8">76</text>
<text x="211.6" y="61.4">78</text>
<text x="211.6" y="60">80</text>
<text x="265.6" y="64.2">16V</text>
<text x="265.6" y="65.6">0603_CC</text>
<text x="273.8" y="65.6">0402_CC</text>
<text x="273.8" y="64.2">25V</text>
<text x="113.7" y="71">63</text>
<text x="113.7" y="69.7">65</text>
<text x="113.7" y="68.3">67</text>
<text x="113.7" y="66.9">69</text>
<text x="123.9" y="71">64</text>
<text x="123.9" y="69.7">66</text>
<text x="123.9" y="68.3">68</text>
<text x="123.9" y="66.9">70</text>
<text x="201.5" y="71">63</text>
<text x="201.5" y="69.7">65</text>
<text x="201.5" y="68.3">67</text>
<text x="201.5" y="66.9">69</text>
<text x="211.6" y="71">64</text>
<text x="211.6" y="69.7">66</text>
<text x="211.6" y="68.3">68</text>
<text x="211.6" y="66.9">70</text>
<text x="265.6" y="67">DNP</text>
<text x="33.8" y="73.8">10V</text>
<text x="33.8" y="75.2">0402_cc</text>
<text x="43.3" y="75.2">0402_CC</text>
<text x="43.3" y="73.8">25V</text>
<text x="113.7" y="77.9">53</text>
<text x="113.7" y="76.5">55</text>
<text x="113.7" y="75.1">57</text>
<text x="113.7" y="73.8">59</text>
<text x="113.7" y="72.4">61</text>
<text x="123.9" y="77.9">54</text>
<text x="123.9" y="76.5">56</text>
<text x="123.9" y="75.1">58</text>
<text x="123.9" y="73.8">60</text>
<text x="123.9" y="72.4">62</text>
<text x="201.5" y="77.9">53</text>
<text x="201.5" y="76.5">55</text>
<text x="201.5" y="75.1">57</text>
<text x="201.5" y="73.8">59</text>
<text x="201.5" y="72.4">61</text>
<text x="211.6" y="77.9">54</text>
<text x="211.6" y="76.5">56</text>
<text x="211.6" y="75.1">58</text>
<text x="211.6" y="73.8">60</text>
<text x="211.6" y="72.4">62</text>
<text x="265.6" y="73.8">16V</text>
<text x="265.6" y="75.2">0603_CC</text>
<text x="273.8" y="75.2">0402_CC</text>
<text x="273.8" y="73.8">25V</text>
<text x="31" y="79.3">GND</text>
<text x="113.7" y="83.4">45</text>
<text x="113.7" y="82">47</text>
<text x="113.7" y="80.6">49</text>
<text x="113.7" y="79.3">51</text>
<text x="123.9" y="83.4">46</text>
<text x="123.9" y="82">48</text>
<text x="123.9" y="80.6">50</text>
<text x="123.9" y="79.3">52</text>
<text x="201.5" y="83.4">45</text>
<text x="201.5" y="82">47</text>
<text x="201.5" y="80.6">49</text>
<text x="201.5" y="79.3">51</text>
<text x="211.6" y="83.4">46</text>
<text x="211.6" y="82">48</text>
<text x="211.6" y="80.6">50</text>
<text x="211.6" y="79.3">52</text>
<text x="262.8" y="79.3">GND</text>
<text x="113.7" y="88.9">37</text>
<text x="113.7" y="87.5">39</text>
<text x="113.7" y="86.1">41</text>
<text x="113.7" y="84.8">43</text>
<text x="123.9" y="88.9">38</text>
<text x="123.9" y="87.5">40</text>
<text x="123.9" y="86.1">42</text>
<text x="123.9" y="84.8">44</text>
<text x="201.5" y="88.9">37</text>
<text x="201.5" y="87.5">39</text>
<text x="201.5" y="86.1">41</text>
<text x="201.5" y="84.8">43</text>
<text x="211.6" y="88.9">38</text>
<text x="211.6" y="87.5">40</text>
<text x="211.6" y="86.1">42</text>
<text x="211.6" y="84.8">44</text>
<text x="24.1" y="94.4">0402_CC</text>
<text x="24.1" y="93">25V</text>
<text x="33.8" y="93">10V</text>
<text x="33.8" y="94.4">0402_cc</text>
<text x="43.3" y="93">10V</text>
<text x="43.3" y="94.4">CC0805_OV</text>
<text x="53" y="93">10V</text>
<text x="53" y="94.4">CC0805_OV</text>
<text x="57.1" y="90.3">DNP</text>
<text x="113.7" y="95.7">27</text>
<text x="113.7" y="94.3">29</text>
<text x="113.7" y="93">31</text>
<text x="113.7" y="91.6">33</text>
<text x="113.7" y="90.2">35</text>
<text x="123.9" y="95.7">28</text>
<text x="123.9" y="94.3">30</text>
<text x="123.9" y="93">32</text>
<text x="123.9" y="91.6">34</text>
<text x="123.9" y="90.2">36</text>
<text x="201.5" y="95.7">27</text>
<text x="201.5" y="94.3">29</text>
<text x="201.5" y="93">31</text>
<text x="201.5" y="91.6">33</text>
<text x="201.5" y="90.2">35</text>
<text x="211.6" y="95.7">28</text>
<text x="211.6" y="94.3">30</text>
<text x="211.6" y="93">32</text>
<text x="211.6" y="91.6">34</text>
<text x="211.6" y="90.2">36</text>
<text x="21.4" y="98.5">GND</text>
<text x="113.7" y="101.2">19</text>
<text x="113.7" y="99.8">21</text>
<text x="113.7" y="98.5">23</text>
<text x="113.7" y="97.1">25</text>
<text x="123.9" y="101.2">20</text>
<text x="123.9" y="99.8">22</text>
<text x="123.9" y="98.5">24</text>
<text x="123.9" y="97.1">26</text>
<text x="201.5" y="101.2">19</text>
<text x="201.5" y="99.8">21</text>
<text x="201.5" y="98.5">23</text>
<text x="201.5" y="97.1">25</text>
<text x="211.6" y="101.2">20</text>
<text x="211.6" y="99.8">22</text>
<text x="211.6" y="98.5">24</text>
<text x="211.6" y="97.1">26</text>
<text x="244.8" y="101.8">GND</text>
<text x="113.7" y="106.7">11</text>
<text x="113.7" y="105.3">13</text>
<text x="113.7" y="103.9">15</text>
<text x="113.7" y="102.6">17</text>
<text x="123.9" y="106.7">12</text>
<text x="123.9" y="105.3">14</text>
<text x="123.9" y="103.9">16</text>
<text x="123.9" y="102.6">18</text>
<text x="201.5" y="106.7">11</text>
<text x="201.5" y="105.3">13</text>
<text x="201.5" y="103.9">15</text>
<text x="201.5" y="102.6">17</text>
<text x="211.6" y="106.7">12</text>
<text x="211.6" y="105.3">14</text>
<text x="211.6" y="103.9">16</text>
<text x="211.6" y="102.6">18</text>
<text x="36.5" y="113.6">0603_CC</text>
<text x="36.5" y="112.2">10V</text>
<text x="44.7" y="113.6">0402_CC</text>
<text x="44.7" y="112.2">25V</text>
<text x="114.4" y="113.6">1</text>
<text x="114.4" y="112.2">3</text>
<text x="114.4" y="110.8">5</text>
<text x="114.4" y="109.4">7</text>
<text x="114.4" y="108.1">9</text>
<text x="123.9" y="113.6">2</text>
<text x="123.9" y="112.2">4</text>
<text x="123.9" y="110.8">6</text>
<text x="123.9" y="109.4">8</text>
<text x="123.9" y="108.1">10</text>
<text x="202.2" y="113.6">1</text>
<text x="202.2" y="112.2">3</text>
<text x="202.2" y="110.8">5</text>
<text x="202.2" y="109.4">7</text>
<text x="202.2" y="108.1">9</text>
<text x="211.6" y="113.6">2</text>
<text x="211.6" y="112.2">4</text>
<text x="211.6" y="110.8">6</text>
<text x="211.6" y="109.4">8</text>
<text x="211.6" y="108.1">10</text>
<text x="33.8" y="117.7">GND</text>
<text x="107.8" y="120.5">GND</text>
<text x="128.4" y="120.5">GND</text>
<text x="195.6" y="120.5">GND</text>
<text x="216.2" y="120.5">GND</text>
</g>
<g font-size="1.2" fill="#004080">
<text x="116.7" y="65">73</text>
<text x="116.7" y="63.7">75</text>
<text x="116.7" y="62.3">77</text>
<text x="116.7" y="60.9">79</text>
<text x="120.9" y="65">74</text>
<text x="120.9" y="63.7">76</text>
<text x="120.9" y="62.3">78</text>
<text x="120.9" y="60.9">80</text>
<text x="204.5" y="65">73</text>
<text x="204.5" y="63.7">75</text>
<text x="204.5" y="62.3">77</text>
<text x="204.5" y="60.9">79</text>
<text x="208.7" y="65">74</text>
<text x="208.7" y="63.7">76</text>
<text x="208.7" y="62.3">78</text>
<text x="208.7" y="60.9">80</text>
<text x="116.7" y="71.9">63</text>
<text x="116.7" y="70.5">65</text>
<text x="116.7" y="69.2">67</text>
<text x="116.7" y="67.8">69</text>
<text x="116.7" y="66.4">71</text>
<text x="120.9" y="71.9">64</text>
<text x="120.9" y="70.5">66</text>
<text x="120.9" y="69.2">68</text>
<text x="120.9" y="67.8">70</text>
<text x="120.9" y="66.4">72</text>
<text x="204.5" y="71.9">63</text>
<text x="204.5" y="70.5">65</text>
<text x="204.5" y="69.2">67</text>
<text x="204.5" y="67.8">69</text>
<text x="204.5" y="66.4">71</text>
<text x="208.7" y="71.9">64</text>
<text x="208.7" y="70.5">66</text>
<text x="208.7" y="69.2">68</text>
<text x="208.7" y="67.8">70</text>
<text x="208.7" y="66.4">72</text>
<text x="116.7" y="77.4">55</text>
<text x="116.7" y="76">57</text>
<text x="116.7" y="74.6">59</text>
<text x="116.7" y="73.3">61</text>
<text x="120.9" y="77.4">56</text>
<text x="120.9" y="76">58</text>
<text x="120.9" y="74.6">60</text>
<text x="120.9" y="73.3">62</text>
<text x="204.5" y="77.4">55</text>
<text x="204.5" y="76">57</text>
<text x="204.5" y="74.6">59</text>
<text x="204.5" y="73.3">61</text>
<text x="208.7" y="77.4">56</text>
<text x="208.7" y="76">58</text>
<text x="208.7" y="74.6">60</text>
<text x="208.7" y="73.3">62</text>
<text x="116.7" y="82.9">47</text>
<text x="116.7" y="81.5">49</text>
<text x="116.7" y="80.1">51</text>
<text x="116.7" y="78.8">53</text>
<text x="120.9" y="82.9">48</text>
<text x="120.9" y="81.5">50</text>
<text x="120.9" y="80.1">52</text>
<text x="120.9" y="78.8">54</text>
<text x="204.5" y="82.9">47</text>
<text x="204.5" y="81.5">49</text>
<text x="204.5" y="80.1">51</text>
<text x="204.5" y="78.8">53</text>
<text x="208.7" y="82.9">48</text>
<text x="208.7" y="81.5">50</text>
<text x="208.7" y="80.1">52</text>
<text x="208.7" y="78.8">54</text>
<text x="116.7" y="89.7">37</text>
<text x="116.7" y="88.3">39</text>
<text x="116.7" y="87">41</text>
<text x="116.7" y="85.6">43</text>
<text x="116.7" y="84.2">45</text>
<text x="120.9" y="89.7">38</text>
<text x="120.9" y="88.3">40</text>
<text x="120.9" y="87">42</text>
<text x="120.9" y="85.6">44</text>
<text x="120.9" y="84.2">46</text>
<text x="204.5" y="89.7">37</text>
<text x="204.5" y="88.3">39</text>
<text x="204.5" y="87">41</text>
<text x="204.5" y="85.6">43</text>
<text x="204.5" y="84.2">45</text>
<text x="208.7" y="89.7">38</text>
<text x="208.7" y="88.3">40</text>
<text x="208.7" y="87">42</text>
<text x="208.7" y="85.6">44</text>
<text x="208.7" y="84.2">46</text>
<text x="116.7" y="95.2">29</text>
<text x="116.7" y="93.9">31</text>
<text x="116.7" y="92.5">33</text>
<text x="116.7" y="91.1">35</text>
<text x="120.9" y="95.2">30</text>
<text x="120.9" y="93.9">32</text>
<text x="120.9" y="92.5">34</text>
<text x="120.9" y="91.1">36</text>
<text x="204.5" y="95.2">29</text>
<text x="204.5" y="93.9">31</text>
<text x="204.5" y="92.5">33</text>
<text x="204.5" y="91.1">35</text>
<text x="208.7" y="95.2">30</text>
<text x="208.7" y="93.9">32</text>
<text x="208.7" y="92.5">34</text>
<text x="208.7" y="91.1">36</text>
<text x="116.7" y="100.7">21</text>
<text x="116.7" y="99.3">23</text>
<text x="116.7" y="98">25</text>
<text x="116.7" y="96.6">27</text>
<text x="120.9" y="100.7">22</text>
<text x="120.9" y="99.3">24</text>
<text x="120.9" y="98">26</text>
<text x="120.9" y="96.6">28</text>
<text x="204.5" y="100.7">21</text>
<text x="204.5" y="99.3">23</text>
<text x="204.5" y="98">25</text>
<text x="204.5" y="96.6">27</text>
<text x="208.7" y="100.7">22</text>
<text x="208.7" y="99.3">24</text>
<text x="208.7" y="98">26</text>
<text x="208.7" y="96.6">28</text>
<text x="116.7" y="107.6">11</text>
<text x="116.7" y="106.2">13</text>
<text x="116.7" y="104.8">15</text>
<text x="116.7" y="103.4">17</text>
<text x="116.7" y="102.1">19</text>
<text x="120.9" y="107.6">12</text>
<text x="120.9" y="106.2">14</text>
<text x="120.9" y="104.8">16</text>
<text x="120.9" y="103.4">18</text>
<text x="120.9" y="102.1">20</text>
<text x="204.5" y="107.6">11</text>
<text x="204.5" y="106.2">13</text>
<text x="204.5" y="104.8">15</text>
<text x="204.5" y="103.4">17</text>
<text x="204.5" y="102.1">19</text>
<text x="208.7" y="107.6">12</text>
<text x="208.7" y="106.2">14</text>
<text x="208.7" y="104.8">16</text>
<text x="208.7" y="103.4">18</text>
<text x="208.7" y="102.1">20</text>
<text x="116.7" y="113.1">3</text>
<text x="116.7" y="111.7">5</text>
<text x="116.7" y="110.3">7</text>
<text x="116.7" y="108.9">9</text>
<text x="120.9" y="108.9">10</text>
<text x="121.6" y="113.1">4</text>
<text x="121.6" y="111.7">6</text>
<text x="121.6" y="110.3">8</text>
<text x="204.5" y="113.1">3</text>
<text x="204.5" y="111.7">5</text>
<text x="204.5" y="110.3">7</text>
<text x="204.5" y="108.9">9</text>
<text x="208.7" y="108.9">10</text>
<text x="209.3" y="113.1">4</text>
<text x="209.3" y="111.7">6</text>
<text x="209.3" y="110.3">8</text>
<text x="116.7" y="114.4">1</text>
<text x="121.6" y="114.4">2</text>
<text x="204.5" y="114.4">1</text>
<text x="209.3" y="114.4">2</text>
</g>
<g font-size="1.2" fill="#f00">
<text x="133.9" y="62">PMIC_STBY_REQ</text>
<text x="133.9" y="63.4">PMIC_ON_REQ</text>
<text x="133.9" y="64.8">MX6_POR_B</text>
<text x="133.9" y="67.5">ONOFF</text>
<text x="133.9" y="66.1">POR_B</text>
<text x="133.9" y="71.6">SNVS_TAMPER0</text>
<text x="133.9" y="68.9">BOOT_MODE0</text>
<text x="133.9" y="70.3">BOOT_MODE1</text>
<text x="133.9" y="73">SNVS_TAMPER1</text>
<text x="133.9" y="74.4">SNVS_TAMPER2</text>
<text x="133.9" y="77.1">SNVS_TAMPER3</text>
<text x="133.9" y="78.5">SNVS_TAMPER4</text>
<text x="133.9" y="79.9">SNVS_TAMPER5</text>
<text x="133.9" y="81.2">SNVS_TAMPER6</text>
<text x="133.9" y="82.6">SNVS_TAMPER7</text>
<text x="133.9" y="84">SNVS_TAMPER8</text>
<text x="133.9" y="88.1">GPIO_8</text>
<text x="133.9" y="89.5">GPIO_9</text>
<text x="133.9" y="85.3">SNVS_TAMPER9</text>
<text x="133.9" y="90.8">GPIO_0</text>
<text x="133.9" y="92.2">GPIO_1</text>
<text x="133.9" y="93.6">GPIO_2</text>
<text x="133.9" y="95">GPIO_3</text>
<text x="133.9" y="96.3">GPIO_4</text>
<text x="133.9" y="97.7">GPIO_5</text>
<text x="133.9" y="100.4">GPIO_6</text>
<text x="133.9" y="101.8">GPIO_7</text>
</g>
<g font-size="1">
<text x="37.9" y="1">5</text>
<text x="92.7" y="1">4</text>
<text x="147.6" y="1">3</text>
<text x="202.5" y="1">2</text>
<text x="257.3" y="1">1</text>
<text x="9.4" y="28">D</text>
<text x="285.1" y="28">D</text>
<text x="9.4" y="79.4">C</text>
<text x="285.1" y="79.4">C</text>
<text x="9.4" y="130.9">B</text>
<text x="285.1" y="130.9">B</text>
<text x="9.4" y="182.3">A</text>
<text x="285.1" y="182.3">A</text>
<text x="37.9" y="208.2">5</text>
<text x="92.7" y="208.2">4</text>
<text x="147.6" y="208.2">3</text>
<text x="202.5" y="208.2">2</text>
<text x="257.3" y="208.2">1</text>
</g>
</svg>
